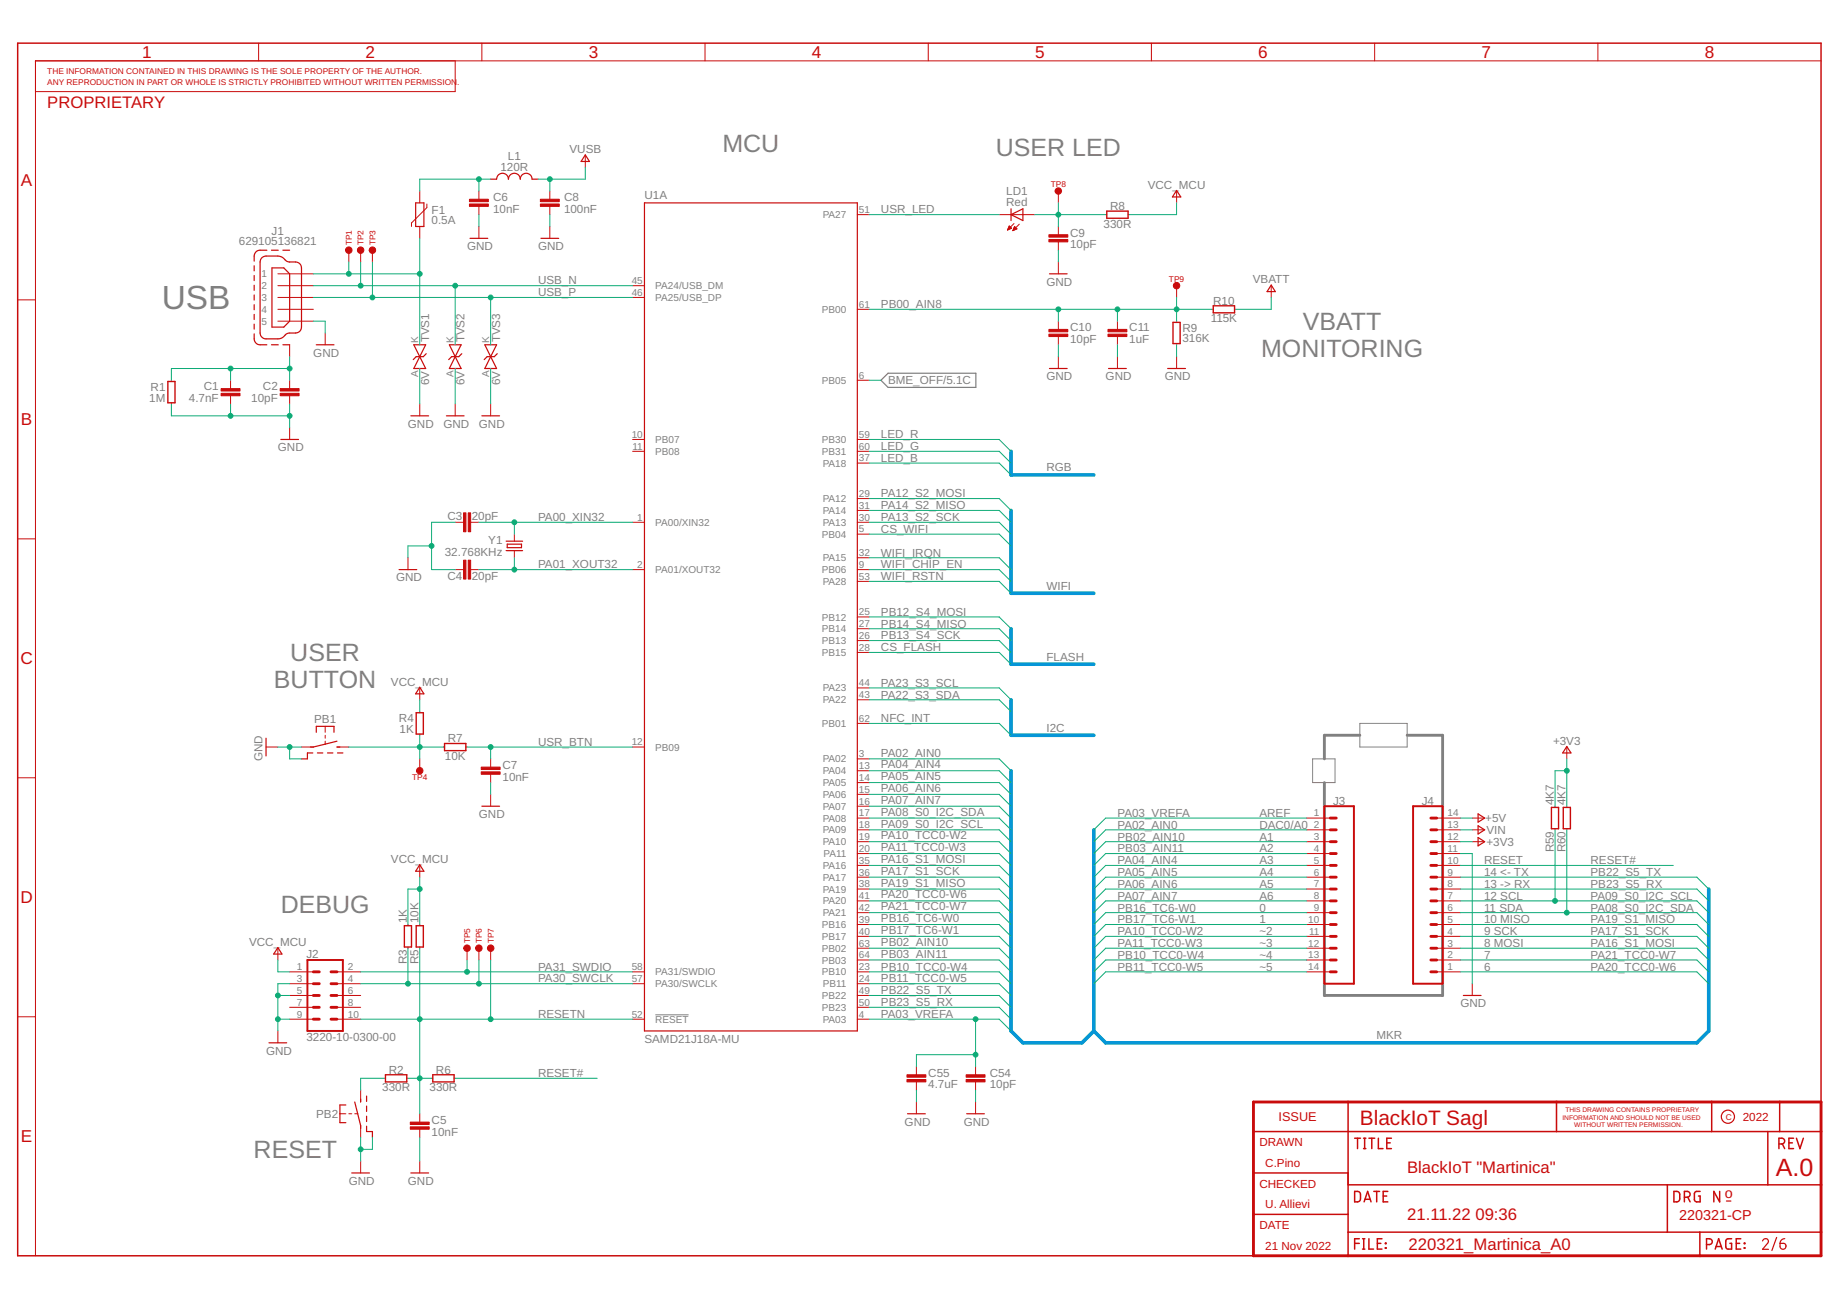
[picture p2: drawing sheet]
<svg xmlns="http://www.w3.org/2000/svg" width="420mm" height="297mm" viewBox="0 0 420 297" stroke-linecap="round" stroke-linejoin="round" font-family="sans-serif">
<path d="M300.1 173.4h5.1v5.4h-5.1zM310.9 165.3h10.8v5.4h-10.8zM149.8 231.9h7.6M302.7 227.5h6.8" fill="none" stroke="#808080" stroke-width=".23"/>
<path d="M310.9 168h-8.2v5.4M321.7 168h8.1v59.5h-27.1v-48.7" fill="none" stroke="#808080" stroke-width=".66"/>
<path d="M201.4 86.9l1.6-1.6h20.1v3.2h-20.1z" fill="none" stroke="#808080" stroke-width=".28"/>
<g fill="none" stroke="#c90b0b" stroke-width=".28">
<path d="M133.8 35.4l.9 1.5h-1.9zM59.8 59l.4-.3 .6-.2h2.7l1.1 .3 .7 .7a2.5 2.5 0 0 0 2.3 .4l.8 .3 .4 .4 .1 .6v13.5l-.1 .6-.4 .5a2.81 2.81 0 0 1-2.2 .3l-.6 .1-1 .9-.7 .3h-3.4l-.5-.3-.4-.4-.1-.6v-16.2zM61 57.2h-1.8l-.8 .5a2.47 2.47 0 0 0-.3 2M62.1 57.2h1.5M64.7 57.2h1.5M95 46.4h1.9v5.4h-1.9zM107.4 54.5h4.1M112.2 40.9h1.3a1.35 1.35 0 0 1 1.4-1.3 1.35 1.35 0 0 1 1.3 1.3 1.35 1.35 0 0 1 1.4-1.3 1.35 1.35 0 0 1 1.3 1.3 1.34 1.34 0 0 1 1.4-1.3 1.34 1.34 0 0 1 1.3 1.3h1.4M123.7 54.5h4M147.3 46.4h48.7v189.2h-48.7zM231.1 49l2.7-1.3v2.7zM231.1 47.7v2.7"/>
<path d="M269 43.5l.9 1.5h-1.9zM58.1 76.3a2.23 2.23 0 0 0 .5 2.2l.6 .3h1.8M58.1 60.7v1.2M58.1 62.9v1.2M58.1 65.2v1.1M58.1 67.4v1.2M58.1 69.6v1.2M58.1 71.8v1.2M58.1 74.1v1.1M62.1 78.8h1.5M62.2 61.2h2.7l1.3 1.4v10.8l-1.3 1.3h-2.7zM64.7 78.8h1.5"/>
<path d="M72.3 78.8h4M94.6 78.8h2.7l-2.7 5.4h2.7zM102.7 78.8h2.7l-1.3 2.7zM110.8 78.8h2.7l-1.3 2.7zM239.9 62.6h4M290.6 65.1l.9 1.5h-1.9zM93.9 95h4.1M97.4 80.8l-.6 .7h-1.7l-.6 .7M102 95h4.1M104.1 81.5l1.3 2.7h-2.7zM105.6 80.8l-.7 .7h-1.6l-.7 .7M110.2 95h4"/>
<path d="M112.2 81.5l1.3 2.7h-2.7zM113.7 80.8l-.7 .7h-1.6l-.7 .7M239.9 84.2h4M253.4 84.2h4.1M266.9 84.2h4.1M64.2 100.4h4M91.2 130.2h4.1M115.7 123.7h3.8M115.7 125.8h3.8M116 124.3h3.2v.8h-3.2zM95.9 157l1 1.5h-1.9zM60.8 168.7v4"/>
<path d="M71.5 172h-1.2v1.4h-1.4M72.3 167.3v-1.3h4v1.3M72.6 172h1.2M74.9 172h1.2M77 169.4l-5.4 1.3h-.6M77 170.7h.7M77.2 172h1.2M358.2 170.6l.9 1.4h-1.9zM95.9 197.6l1 1.5h-1.9zM110.2 184.2h4M337.9 188.7l1.5 .9-1.5 1zM337.9 186l1.5 .9-1.5 1z"/>
<path d="M337.9 191.4l1.5 .9-1.5 1zM63.5 216.5l1 1.5h-1.9zM61.5 238.3h4M334.5 227.5h4.1M79.1 252.5h-1.4v4h1.4M81.1 251.8l1.3 5.4v.7M82.4 251.1v.7M83.8 250.4v1.3M83.8 252.7v1.3M83.8 255v1.3M83.8 257.3v1.3h1.3v1.3M207.5 254.5h4"/>
<path d="M221 254.5h4M80.4 268h4.1M93.9 268h4.1M394.7 274.4h1M402.9 283.5a.66 .66 0 0 1 1-.5 .66 .66 0 0 1 .2 1.1l-1.2 1.4h1.4M406.1 282.7l-1.1 3M406.9 284.1h.8a.68 .68 0 0 1 .6 .7 .68 .68 0 0 1-.7 .7 .68 .68 0 0 1-.7-.7zM408 283l-.8 .3-.3 .8"/>
<circle cx="395" cy="255.2" r="1.5"/>
</g>
<g fill="none" stroke="#c90b0b" stroke-width=".23">
<path d="M59.1 9.9v4M104.1 13.9v7h-96M110.2 9.9v4M161.2 9.9v4M212.2 9.9v4M263.2 9.9v4M314.2 9.9v4M365.3 9.9v4M416.3 13.9h-408.2v273M133.8 35.5v2.7M79.7 57.2v2.7M82.4 57.2v2.7"/>
<path d="M85.1 57.2v2.7M95.9 43.6v2.8M95.9 51.8v2.7M97.6 46.6v.8l-3.5 3.5v.9M109.5 43.6v1.9M109.5 47.2v1.8M109.5 51.8v2.7M125.7 43.6v1.9M125.7 47.2v1.8M125.7 51.8v2.7M196 49h2.7M228.4 49h8.1"/>
<path d="M230.3 52.5h.1M230.4 52.4h.3M230.4 52.3h.6M230.5 52.1h.7M230.5 52h.6M230.6 51.9h.4M230.7 51.8h.1M230.7 51.6l.5 .6-.9 .4zM231.5 52.7h.1M231.6 52.5h.3M231.6 52.4h.6M231.7 52.3h.7"/>
<path d="M231.8 52.1h.5M231.8 51.1l-1.5 1.5M231.8 52h.4M231.9 51.9h.2M231.9 51.8l.6 .5-1 .4zM233 51.2l-1.5 1.5M241.9 43.6v2.8M241.9 51.8v1.9M241.9 55.3v1.9M241.9 59.9v2.7M252.8 49h.2M257.9 49h.2"/>
<path d="M269 43.6v2.8M4 68.5h4.1M63.5 62.6h8.1M63.5 65.3h8.1M63.5 68h8.1M63.5 70.7h8.1M63.5 73.4h8.1M66.2 78.8v2.7M74.3 76.1v2.7M144.6 65.3h2.7M144.6 68h2.7M196 70.7h2.7"/>
<path d="M241.9 73.4v1.9M241.9 76.9v1.9M255.4 73.4v1.9M255.4 76.9v1.9M269 65.3v2.7M269 73.4v.3M269 78.5v.3M277.1 70.7h.2M282.2 70.7h.3M290.6 65.3v2.7M39.2 86.9v.3M39.2 92v.3"/>
<path d="M52.7 86.9v1.9M52.7 90.4v1.9M66.2 86.9v1.9M66.2 90.4v1.9M66.2 97.7v2.7M95.9 92.3v2.7M104.1 92.3v2.7M112.2 92.3v2.7M196 86.9h2.7M241.9 81.5v2.7M255.4 81.5v2.7M269 81.5v2.7"/>
<path d="M104.1 119.3h1.9M107.6 119.3h1.9M144.6 119.3h2.7M144.6 100.4h2.7M144.6 103.1h2.7M196 119.3h2.7M196 100.4h2.7M196 103.1h2.7M196 113.9h2.7M196 116.6h2.7M196 105.8h2.7M4 123.1h4.1"/>
<path d="M93.3 127.4v2.8M104.1 130.2h1.9M107.6 130.2h1.9M117.6 122v1.7M117.6 125.8v1.6M144.6 130.2h2.7M196 130.2h2.7M196 122h2.7M196 127.4h2.7M196 132.8h2.7M95.9 157.2v2.7M196 141h2.7"/>
<path d="M196 146.4h2.7M196 143.7h2.7M196 149.1h2.7M196 157.2h2.7M196 159.9h2.7M4 177.7h4.1M60.8 170.7h2.7M68.9 170.7h2.7M74.3 166v1.3M74.3 168v.7M74.3 169.4v.6M77 170.7h2.7"/>
<path d="M95.9 162.6v.3M95.9 167.7v.3M95.9 173.4v2.7M101.4 170.7h.2M106.5 170.7h.3M112.2 173.4v1.9M112.2 176.9v1.9M144.6 170.7h2.7M196 173.4h2.7M196 176.1h2.7M196 178.8h2.7M196 165.3h2.7"/>
<path d="M358.2 170.7v2.7M95.9 197.7v2.7M112.2 181.5v2.7M196 189.6h2.7M196 192.3h2.7M196 186.9h2.7M196 197.7h2.7M196 195h2.7M196 181.5h2.7M196 184.2h2.7M298.7 189.6h5.4M298.7 192.3h5.4"/>
<path d="M298.7 186.9h5.4M298.7 197.7h5.4M298.7 195h5.4M328.4 189.6h5.4M328.4 192.3h5.4M328.4 186.9h5.4M328.4 197.7h5.4M328.4 195h5.4M336.5 189.6h2.7M336.5 192.3h2.7M336.5 186.9h2.7M355.5 184.2v.3"/>
<path d="M355.5 189.4v.2M358.2 184.2v.3M358.2 189.4v.2M63.5 216.7v2.7M93.3 211.2v.3M93.3 216.4v.3M95.9 211.2v.3M95.9 216.4v.3M106.8 216.7v2.7M109.5 216.7v2.7M112.2 216.7v2.7M196 219.4h2.7"/>
<path d="M196 216.7h2.7M196 214h2.7M196 211.2h2.7M196 208.5h2.7M196 205.8h2.7M196 203.1h2.7M196 200.4h2.7M298.7 219.4h5.4M298.7 216.7h5.4M298.7 214h5.4M298.7 211.2h5.4M298.7 208.5h5.4"/>
<path d="M298.7 205.8h5.4M298.7 203.1h5.4M298.7 200.4h5.4M328.4 219.4h5.4M328.4 216.7h5.4M328.4 214h5.4M328.4 211.2h5.4M328.4 208.5h5.4M328.4 205.8h5.4M328.4 203.1h5.4M328.4 200.4h5.4M4 232.3h4.1"/>
<path d="M63.5 235.6v2.7M66.2 222.1h5.4M66.2 224.8h5.4M66.2 227.5h5.4M66.2 230.2h5.4M66.2 232.9h5.4M77 222.1h5.4M77 224.8h5.4M77 227.5h5.4M77 230.2h5.4M77 232.9h5.4M144.6 222.1h2.7"/>
<path d="M144.6 224.8h2.7M144.6 232.9h2.7M196 222.1h2.7M196 224.8h2.7M196 227.5h2.7M196 230.2h2.7M196 232.9h2.7M298.7 222.1h5.4M328.4 222.1h5.4M336.5 224.8v2.7M77.7 254.5h1.4M79.7 254.5h.7"/>
<path d="M81.1 254.5h.7M82.4 249.1v2.7M82.4 257.2v2.7M87.8 246.4h.3M93 246.4h.3M95.9 254.5v1.9M95.9 258v1.9M98.7 246.4h.2M103.8 246.4h.3M209.5 243.7v1.9M209.5 247.2v1.9M209.5 251.8v2.7"/>
<path d="M223 243.7v1.9M223 247.2v1.9M223 251.8v2.7M82.4 265.3v2.7M95.9 265.3v2.7M416.3 265.3v21.6h-101.4"/>
</g>
<path d="M302.7 184.2h6.8v40.6h-6.8zM323 184.2h6.8v40.6h-6.8zM70.3 219.4h8.1v16.2h-8.1z" fill="none" stroke="#c90b0b" stroke-width=".44"/>
<g fill="none" stroke="#c90b0b" stroke-width=".66">
<path d="M304.1 197.7h1.4M304.1 195h1.4M304.1 192.3h1.4M304.1 189.6h1.4M304.1 186.9h1.4M327.1 197.7h1.3M327.1 195h1.3M327.1 192.3h1.3M327.1 189.6h1.3M327.1 186.9h1.3M304.1 216.7h1.4M304.1 219.4h1.4"/>
<path d="M304.1 211.2h1.4M304.1 214h1.4M304.1 208.5h1.4M304.1 205.8h1.4M304.1 203.1h1.4M304.1 200.4h1.4M327.1 216.7h1.3M327.1 219.4h1.3M327.1 211.2h1.3M327.1 214h1.3M327.1 208.5h1.3M327.1 205.8h1.3"/>
<path d="M327.1 203.1h1.3M327.1 200.4h1.3M71.6 222.1h1.4M71.6 224.8h1.4M71.6 227.5h1.4M71.6 230.2h1.4M71.6 232.9h1.4M75.7 222.1h1.3M75.7 224.8h1.3M75.7 227.5h1.3M75.7 230.2h1.3M75.7 232.9h1.3"/>
<path d="M304.1 222.1h1.4M327.1 222.1h1.3M286.5 251.8h129.8v35.1h-129.8z"/>
</g>
<g fill="#c90b0b" stroke="#c90b0b" stroke-width=".23">
<path d="M107 117.2h.6v4.3h-.6z"/>
<path d="M106 117.2h.5v4.3h-.5z"/>
<path d="M107.3 46.6h4.3v.6h-4.3z"/>
<path d="M107.3 45.5h4.3v.6h-4.3z"/>
<path d="M123.5 46.6h4.3v.6h-4.3z"/>
<path d="M123.5 45.5h4.3v.6h-4.3z"/>
<path d="M107 128h.6v4.3h-.6z"/>
<path d="M106 128h.5v4.3h-.5z"/>
<path d="M50.5 89.9h4.4v.5h-4.4z"/>
<path d="M50.5 88.8h4.4v.5h-4.4z"/>
<path d="M64.1 89.9h4.3v.5h-4.3z"/>
<path d="M64.1 88.8h4.3v.5h-4.3z"/>
<path d="M93.8 257.5h4.3v.5h-4.3z"/>
<path d="M93.8 256.4h4.3v.5h-4.3z"/>
<path d="M110 176.4h4.3v.5h-4.3z"/>
<path d="M110 175.3h4.3v.5h-4.3z"/>
<path d="M239.8 54.7h4.3v.6h-4.3z"/>
<path d="M239.8 53.6h4.3v.6h-4.3z"/>
<path d="M239.8 76.3h4.3v.6h-4.3z"/>
<path d="M239.8 75.3h4.3v.5h-4.3z"/>
<path d="M253.3 76.3h4.3v.6h-4.3z"/>
<path d="M253.3 75.3h4.3v.5h-4.3z"/>
<path d="M220.9 246.7h4.3v.5h-4.3z"/>
<path d="M220.9 245.6h4.3v.5h-4.3z"/>
<path d="M207.3 246.7h4.3v.5h-4.3z"/>
<path d="M207.3 245.6h4.3v.5h-4.3z"/>
</g>
<path d="M253 48.2h4.9v1.7h-4.9zM268.1 73.7h1.7v4.8h-1.7zM277.3 69.9h4.9v1.6h-4.9zM38.4 87.2h1.6v4.8h-1.6zM95.1 162.9h1.7v4.8h-1.7zM101.6 169.9h4.9v1.6h-4.9zM354.6 184.5h1.7v4.9h-1.7zM357.4 184.5h1.6v4.9h-1.6zM92.4 211.5h1.7v4.9h-1.7zM95.1 211.5h1.7v4.9h-1.7zM88.1 245.6h4.9v1.6h-4.9zM98.9 245.6h4.9v1.6h-4.9z" fill="none" stroke="#c90b0b" stroke-width=".32"/>
<g fill="none" stroke="#c90b0b" stroke-width=".34">
<path d="M4 9.9h412.3v277h-412.3zM286.5 258.6h129.8M308.2 251.8v35.1M355.8 251.8v6.8M391.3 251.8v6.8M404.1 258.6v12.1M406.8 251.8v6.8M286.5 268h21.7M286.5 277.5h21.7M308.2 270.7h108.1M309.7 272.2a1.18 1.18 0 0 1 1.2 .3l.1 .4-.1 1.4a1.18 1.18 0 0 1-1.2 .3zM309.7 260.1h1.3"/>
<path d="M310.3 260.1v2.3M311.7 260.1h.5M311.7 262.4h.5M311.8 274.6l.8-2.4 .8 2.4M312 260.1v2.3M312 274h1.2M312.9 260.1h1.4M313.6 260.1v2.3M314 272.2h1.4M314.7 272.2v2.4M315.1 260.1v2.3h1M316.2 273.3h.8"/>
<path d="M317 261.1h.8M317.2 272.2h-1v2.4h1M318.1 260.1h-1.1v2.3h1.1M381.1 270.7v10.8M382.7 272.2a1.18 1.18 0 0 1 1.2 .3l.1 .4-.1 1.4a1.18 1.18 0 0 1-1.2 .3zM385 273.6h.7a.67 .67 0 0 0 .7-.7 .67 .67 0 0 0-.7-.7h-.7v2.4M385.8 273.6l.6 1M388.6 272.2l-1 .1-.2 .3-.1 1.5 .2 .4 1.1 .1v-1.3h-.3M393.1 272.2v2.4l-1.3-2.4v2.4M406.7 261.4h.6a.66 .66 0 0 0 .7-.7 .66 .66 0 0 0-.7-.6h-.6v2.3M407.4 261.4l.6 1M408.9 261.1h.8"/>
<path d="M410 260.1h-1.1v2.3h1.1M410.7 260.1l.8 2.3 .7-2.3M308.2 281.5h108.1M309.7 284.1h1M310.7 283h-1v2.4M311.5 283h.5M311.5 285.4h.5M311.7 283v2.4M312.9 283v2.4h1.1M314.9 284.1h.8M315.9 283h-1v2.4h1M316.7 284l.1 .2z"/>
<path d="M316.7 285.1l.1 .1zM388.6 281.5v5.4M390.1 284.4a1.16 1.16 0 0 0 1.2-.3l.1-.4-.1-.4a1.16 1.16 0 0 0-1.2-.3v2.4M392.1 285.4l.8-2.4 .8 2.4M392.3 284.8h1.2M395.8 283l-1 .1-.3 .3v1.5l.2 .4 1.1 .1v-1.3h-.4M396.9 284.1h.8M397.9 283h-1v2.4h1M398.7 285.1l.2 .1zM398.7 284l.2 .2z"/>
</g>
<g fill="#c90b0b" stroke="#c90b0b" stroke-width=".23">
<path d="M79.3 56.6a.75 .75 0 0 1 1.1 .2 .75 .75 0 0 1-.5 1.1 .75 .75 0 0 1-.9-.7h.8h-.8z" fill-rule="evenodd"/>
<path d="M82 56.6a.74 .74 0 0 1 1.1 .2 .74 .74 0 0 1-.5 1.1 .74 .74 0 0 1-.9-.7h.8h-.8z" fill-rule="evenodd"/>
<path d="M84.7 56.6a.75 .75 0 0 1 1.1 .2 .75 .75 0 0 1-.5 1.1 .75 .75 0 0 1-.9-.7h.8h-.8z" fill-rule="evenodd"/>
<path d="M106.3 216.1a.75 .75 0 0 1 1.1 .2 .75 .75 0 0 1-.5 1.1 .75 .75 0 0 1-.9-.7h.8h-.8z" fill-rule="evenodd"/>
<path d="M109 216.1a.74 .74 0 0 1 1.1 .2 .74 .74 0 0 1-.5 1.1 .74 .74 0 0 1-.9-.7h.8h-.8z" fill-rule="evenodd"/>
<path d="M111.7 216.1a.74 .74 0 0 1 1.1 .3 .74 .74 0 0 1-.5 1 .74 .74 0 0 1-.9-.7h.8h-.8z" fill-rule="evenodd"/>
<path d="M241.5 43.1a.73 .73 0 0 1 1.1 .2 .73 .73 0 0 1-.5 1.1 .73 .73 0 0 1-.9-.8l.8 .1-.8-.1z" fill-rule="evenodd"/>
<path d="M95.5 175.5a.75 .75 0 0 1 1.1 .3 .75 .75 0 0 1-.5 1 .75 .75 0 0 1-.9-.7h.8h-.8z" fill-rule="evenodd"/>
<path d="M268.5 64.7a.74 .74 0 0 1 1.1 .2 .74 .74 0 0 1-.5 1.1 .74 .74 0 0 1-.9-.7h.8h-.8z" fill-rule="evenodd"/>
</g>
<path d="M231.1 103.1v5.4h18.9M231.1 116.6v19h18.9M231.1 143.7v8.1h18.9M231.1 159.9v8.1h18.9M231.1 176.1v59.5l2.7 2.7h13.5l2.7-2.7M250 189.6v46M390.6 203.1v32.5l-2.7 2.7h-135.1l-2.8-2.7" fill="none" stroke="#0696d7" stroke-width=".83"/>
<g fill="none" stroke="#0dab76" stroke-width=".23">
<path d="M133.8 38.2v2.7h-10.8M79.7 59.9v2.7M82.4 59.9v5.4M85.1 59.9v8.1M95.9 54.5v24.3M109.5 40.9v2.7M109.5 49v2.8M112.2 40.9h-16.3v2.7M125.7 40.9v2.7M125.7 49v2.8M198.7 49h29.7M236.5 49h16.3"/>
<path d="M241.9 46.4v5.4M241.9 57.2v2.7M269 46.4v2.6h-10.9M71.6 73.4h2.7v2.7M71.6 68h73M71.6 65.3h73M71.6 62.6h24.3M104.1 65.3v13.5M112.2 68v10.8M198.7 70.7h78.4M241.9 70.7v2.7M241.9 78.8v2.7"/>
<path d="M255.4 70.7v2.7M255.4 78.8v2.7M269 68v5.4M269 78.8v2.7M290.6 68v2.7h-8.1M39.2 92.3v2.7h27M52.7 84.2v2.7M52.7 92.3v2.7M66.2 81.5v5.4M66.2 92.3v5.4M66.2 84.2h-27v2.7M95.9 84.2v8.1"/>
<path d="M104.1 84.2v8.1M112.2 84.2v8.1M198.7 86.9h2.7M104.1 119.3h-5.4v10.9h5.4M109.5 119.3h35.1M117.6 119.3v2.7M198.7 119.3h29.7l2.7 2.7M198.7 105.8h29.7l2.7 2.7M198.7 103.1h29.7l2.7 2.7M198.7 100.4h29.7l2.7 2.7M198.7 116.6h29.7l2.7 2.7M198.7 113.9h29.7l2.7 2.7"/>
<path d="M98.7 124.7h-5.4v2.7M109.5 130.2h35.1M117.6 127.4v2.8M198.7 130.2h29.7l2.7 2.6M198.7 132.8h29.7l2.7 2.8M198.7 122h29.7l2.7 2.7M198.7 127.4h29.7l2.7 2.8M95.9 159.9v2.7M198.7 146.4h29.7l2.7 2.7M198.7 143.7h29.7l2.7 2.7M198.7 141h29.7l2.7 2.7M198.7 149.1h29.7l2.7 2.7"/>
<path d="M198.7 157.2h29.7l2.7 2.7M198.7 159.9h29.7l2.7 2.7M63.5 170.7h5.4M66.2 170.7v2.7h2.7M79.7 170.7h21.7M95.9 168v5.4M106.8 170.7h37.8M112.2 170.7v2.7M112.2 178.8v2.7M198.7 173.4h29.7l2.7 2.7M198.7 176.1h29.7l2.7 2.7M198.7 178.8h29.7l2.7 2.7"/>
<path d="M198.7 165.3h29.7l2.7 2.7M358.2 176.1h-2.7v8.1M358.2 173.4v10.8M198.7 195h29.7l2.7 2.7M198.7 192.3h29.7l2.7 2.7M198.7 186.9h29.7l2.7 2.7M198.7 189.6h29.7l2.7 2.7M198.7 197.7h29.7l2.7 2.7M198.7 181.5h29.7l2.7 2.7M198.7 184.2h29.7l2.7 2.7M298.7 195h-45.9l-2.8 2.7M298.7 192.3h-45.9l-2.8 2.7"/>
<path d="M298.7 186.9h-45.9l-2.8 2.7M298.7 189.6h-45.9l-2.8 2.7M298.7 197.7h-45.9l-2.8 2.7M333.8 195h2.7v29.8M333.8 192.3h2.7M333.8 186.9h2.7M333.8 189.6h2.7M333.8 197.7h48.7M355.5 189.6v16.2M358.2 189.6v18.9M63.5 219.4v2.7h2.7M93.3 216.7v8.1"/>
<path d="M95.9 203.1h-2.6v8.1M95.9 200.4v10.8M95.9 216.7v37.8M106.8 219.4v2.7M109.5 219.4v5.4M112.2 219.4v13.5M198.7 200.4h29.7l2.7 2.7M198.7 216.7h29.7l2.7 2.7M198.7 214h29.7l2.7 2.7M198.7 219.4h29.7l2.7 2.7M198.7 208.5h29.7l2.7 2.7M198.7 205.8h29.7l2.7 2.7"/>
<path d="M198.7 211.2h29.7l2.7 2.8M198.7 203.1h29.7l2.7 2.7M298.7 200.4h-45.9l-2.8 2.7M298.7 216.7h-45.9l-2.8 2.7M298.7 214h-45.9l-2.8 2.7M298.7 219.4h-45.9l-2.8 2.7M298.7 208.5h-45.9l-2.8 2.7M298.7 205.8h-45.9l-2.8 2.7M298.7 211.2h-45.9l-2.8 2.8M298.7 203.1h-45.9l-2.8 2.7M333.8 200.4h54.1l2.7 2.7M333.8 216.7h54.1l2.7 2.7"/>
<path d="M333.8 214h54.1l2.7 2.7M333.8 219.4h54.1l2.7 2.7M333.8 208.5h54.1l2.7 2.7M333.8 205.8h54.1l2.7 2.7M333.8 211.2h54.1l2.7 2.8M333.8 203.1h54.1l2.7 2.7M63.5 227.5h2.7M63.5 232.9h2.7M66.2 224.8h-2.7v10.8M82.4 224.8h62.2M82.4 232.9h62.2M82.4 222.1h62.2"/>
<path d="M198.7 224.8h29.7l2.7 2.7M198.7 227.5h29.7l2.7 2.7M198.7 232.9h29.7l2.7 2.7M198.7 222.1h29.7l2.7 2.7M198.7 230.2h29.7l2.7 2.7M223 232.9v10.8M298.7 222.1h-45.9l-2.8 2.7M333.8 222.1h54.1l2.7 2.7M82.4 259.9v5.4M85.1 259.9v2.7h-2.7M87.8 246.4h-5.4v2.7M93.3 246.4h5.4"/>
<path d="M95.9 259.9v5.4M104.1 246.4h32.4M209.5 249.1v2.7M223 241h-13.5v2.7M223 249.1v2.7"/>
</g>
<g fill="#0dab76" stroke="#0dab76" stroke-width=".23">
<circle cx="98.7" cy="124.7" r=".55"/>
<circle cx="82.4" cy="262.6" r=".55"/>
<circle cx="63.5" cy="227.5" r=".55"/>
<circle cx="63.5" cy="232.9" r=".55"/>
<circle cx="66.2" cy="170.7" r=".55"/>
<circle cx="52.7" cy="95" r=".55"/>
<circle cx="66.2" cy="95" r=".55"/>
<circle cx="358.2" cy="176.1" r=".55"/>
<circle cx="223" cy="241" r=".55"/>
<circle cx="223" cy="232.9" r=".55"/>
<circle cx="112.2" cy="68" r=".55"/>
<circle cx="85.1" cy="68" r=".55"/>
<circle cx="104.1" cy="65.3" r=".55"/>
<circle cx="82.4" cy="65.3" r=".55"/>
<circle cx="117.6" cy="119.3" r=".55"/>
<circle cx="117.6" cy="130.2" r=".55"/>
<circle cx="106.8" cy="222.1" r=".55"/>
<circle cx="93.3" cy="224.8" r=".55"/>
<circle cx="109.5" cy="224.8" r=".55"/>
<circle cx="95.9" cy="246.4" r=".55"/>
<circle cx="95.9" cy="232.9" r=".55"/>
<circle cx="112.2" cy="232.9" r=".55"/>
<circle cx="109.5" cy="40.9" r=".55"/>
<circle cx="355.5" cy="205.8" r=".55"/>
<circle cx="358.2" cy="208.5" r=".55"/>
<circle cx="95.9" cy="62.6" r=".55"/>
<circle cx="79.7" cy="62.6" r=".55"/>
<circle cx="52.7" cy="84.2" r=".55"/>
<circle cx="66.2" cy="84.2" r=".55"/>
<circle cx="95.9" cy="203.1" r=".55"/>
<circle cx="112.2" cy="170.7" r=".55"/>
<circle cx="95.9" cy="170.7" r=".55"/>
<circle cx="241.9" cy="49" r=".55"/>
<circle cx="241.9" cy="70.7" r=".55"/>
<circle cx="255.4" cy="70.7" r=".55"/>
<circle cx="269" cy="70.7" r=".55"/>
<circle cx="125.7" cy="40.9" r=".55"/>
</g>
<text font-size="7.6" fill="#808080" x="37" y="70.7">USB</text>
<g font-size="5.7" fill="#808080">
<text x="165.1" y="34.7">MCU</text>
<text x="227.6" y="35.5">USER LED</text>
<text x="297.8" y="75.4">VBATT</text>
<text x="288.3" y="81.5">MONITORING</text>
<text x="66.4" y="151.1">USER</text>
<text x="62.6" y="157.2">BUTTON</text>
<text x="64.2" y="208.5">DEBUG</text>
<text x="58" y="264.6">RESET</text>
</g>
<text font-size="5.7" fill="#c90b0b" x="405.9" y="268.7">A.0</text>
<text font-size="4.8" fill="#c90b0b" x="310.9" y="257">BlackIoT Sagl</text>
<g font-size="3.9" fill="#c90b0b">
<text x="32.5" y="13.3">1</text>
<text x="83.6" y="13.3">2</text>
<text x="134.6" y="13.3">3</text>
<text x="185.6" y="13.3">4</text>
<text x="236.6" y="13.3">5</text>
<text x="287.6" y="13.3">6</text>
<text x="338.7" y="13.3">7</text>
<text x="389.7" y="13.3">8</text>
<text x="4.8" y="42.6">A</text>
<text x="4.8" y="97.2">B</text>
<text x="4.7" y="151.8">C</text>
<text x="4.7" y="206.4">D</text>
<text x="4.8" y="261">E</text>
</g>
<g font-size="3.8" fill="#c90b0b">
<text x="10.8" y="24.7">PROPRIETARY</text>
<text x="321.7" y="268">BlackIoT &quot;Martinica&quot;</text>
<text x="321.7" y="278.8">21.11.22</text>
<text x="337.3" y="278.8">09:36</text>
<text x="322" y="285.6">220321_Martinica_A0</text>
</g>
<g font-size="3.3" fill="#c90b0b">
<text x="394.3" y="273.8">o</text>
<text x="383.8" y="278.8">220321-CP</text>
</g>
<text font-size="2.9" fill="#c90b0b" x="292.3" y="256.2">ISSUE</text>
<g font-size="2.7" fill="#808080">
<text x="130.2" y="35">VUSB</text>
<text x="114.4" y="39.1">120R</text>
<text x="116.1" y="36.6">L1</text>
<text x="112.7" y="45.9">C6</text>
<text x="128.9" y="45.9">C8</text>
<text x="147.3" y="45.5">U1A</text>
<text x="230" y="47.2">Red</text>
<text x="230" y="44.5">LD1</text>
<text x="253.8" y="48">R8</text>
<text x="262.4" y="43.1">VCC_MCU</text>
<text x="62.1" y="53.6">J1</text>
<text x="98.7" y="51.1">0.5A</text>
<text x="98.7" y="48.8">F1</text>
<text x="112.7" y="48.6">10nF</text>
<text x="128.9" y="48.6">100nF</text>
<text x="201.4" y="48.8">USR_LED</text>
<text x="252.3" y="52">330R</text>
<text x="54.6" y="56.1">629105136821</text>
<text x="106.8" y="57.2">GND</text>
<text x="123" y="57.2">GND</text>
<text x="244.6" y="56.7">10pF</text>
<text x="244.6" y="54.1">C9</text>
<text x="123" y="65">USB_N</text>
<text x="239.2" y="65.3">GND</text>
<text x="286.4" y="64.7">VBATT</text>
<text x="123" y="67.7">USB_P</text>
<text x="201.4" y="70.4">PB00_AIN8</text>
<text x="277.3" y="69.6">R10</text>
<text x="244.6" y="75.7">C10</text>
<text x="258.1" y="75.7">C11</text>
<text x="270.3" y="75.8">R9</text>
<text x="276.8" y="73.7">115K</text>
<text x="71.6" y="81.5">GND</text>
<text x="98.1" y="78.2" transform="rotate(-90 98.1 78.2)">TVS1</text>
<text x="106.2" y="78.2" transform="rotate(-90 106.2 78.2)">TVS2</text>
<text x="114.3" y="78.2" transform="rotate(-90 114.3 78.2)">TVS3</text>
<text x="244.6" y="78.4">10pF</text>
<text x="258.1" y="78.4">1uF</text>
<text x="270.3" y="78.2">316K</text>
<text x="34.4" y="89.3">R1</text>
<text x="46.6" y="89.2">C1</text>
<text x="60.1" y="89.2">C2</text>
<text x="98.1" y="88" transform="rotate(-90 98.1 88)">6V</text>
<text x="106.2" y="88" transform="rotate(-90 106.2 88)">6V</text>
<text x="114.3" y="88" transform="rotate(-90 114.3 88)">6V</text>
<text x="203" y="87.8">BME_OFF/5.1C</text>
<text x="239.2" y="86.9">GND</text>
<text x="252.7" y="86.9">GND</text>
<text x="266.3" y="86.9">GND</text>
<text x="34.1" y="91.8">1M</text>
<text x="43.2" y="91.9">4.7nF</text>
<text x="57.4" y="91.9">10pF</text>
<text x="93.2" y="97.7">GND</text>
<text x="101.4" y="97.7">GND</text>
<text x="109.5" y="97.7">GND</text>
<text x="201.4" y="100.1">LED_R</text>
<text x="63.5" y="103.1">GND</text>
<text x="201.4" y="105.5">LED_B</text>
<text x="201.4" y="102.8">LED_G</text>
<text x="239.2" y="107.7">RGB</text>
<text x="201.4" y="113.7">PA12_S2_MOSI</text>
<text x="102.3" y="118.8">C3</text>
<text x="107.8" y="118.8">20pF</text>
<text x="123" y="119.1">PA00_XIN32</text>
<text x="201.4" y="116.4">PA14_S2_MISO</text>
<text x="201.4" y="119.1">PA13_S2_SCK</text>
<text x="111.6" y="124.4">Y1</text>
<text x="201.4" y="121.8">CS_WIFI</text>
<text x="101.7" y="127">32.768KHz</text>
<text x="123" y="129.9">PA01_XOUT32</text>
<text x="201.4" y="129.9">WIFI_CHIP_EN</text>
<text x="201.4" y="127.2">WIFI_IRQN</text>
<text x="90.5" y="132.9">GND</text>
<text x="102.3" y="132.6">C4</text>
<text x="107.8" y="132.6">20pF</text>
<text x="201.4" y="132.6">WIFI_RSTN</text>
<text x="239.2" y="134.7">WIFI</text>
<text x="201.4" y="143.4">PB14_S4_MISO</text>
<text x="201.4" y="140.7">PB12_S4_MOSI</text>
<text x="201.4" y="146.1">PB13_S4_SCK</text>
<text x="201.4" y="148.8">CS_FLASH</text>
<text x="239.2" y="151">FLASH</text>
<text x="89.4" y="156.6">VCC_MCU</text>
<text x="201.4" y="156.9">PA23_S3_SCL</text>
<text x="201.4" y="159.6">PA22_S3_SDA</text>
<text x="71.8" y="165.3">PB1</text>
<text x="91.2" y="165">R4</text>
<text x="91.3" y="167.4">1K</text>
<text x="201.4" y="165">NFC_INT</text>
<text x="239.2" y="167.2">I2C</text>
<text x="60" y="173.9" transform="rotate(-90 60 173.9)">GND</text>
<text x="101.7" y="173.7">10K</text>
<text x="102.4" y="169.6">R7</text>
<text x="123" y="170.4">USR_BTN</text>
<text x="201.4" y="172.9">PA02_AIN0</text>
<text x="355" y="170.2">+3V3</text>
<text x="114.9" y="178.4">10nF</text>
<text x="114.9" y="175.7">C7</text>
<text x="201.4" y="175.6">PA04_AIN4</text>
<text x="201.4" y="178.3">PA05_AIN5</text>
<text x="201.4" y="181">PA06_AIN6</text>
<text x="201.4" y="183.7">PA07_AIN7</text>
<text x="304.7" y="183.9">J3</text>
<text x="325" y="183.9">J4</text>
<text x="355.2" y="183.9" transform="rotate(-90 355.2 183.9)">4K7</text>
<text x="357.9" y="183.9" transform="rotate(-90 357.9 183.9)">4K7</text>
<text x="109.5" y="186.9">GND</text>
<text x="201.4" y="191.8">PA10_TCC0-W2</text>
<text x="201.4" y="189.1">PA09_S0_I2C_SCL</text>
<text x="201.4" y="186.4">PA08_S0_I2C_SDA</text>
<text x="255.4" y="186.6">PA03_VREFA</text>
<text x="255.4" y="189.3">PA02_AIN0</text>
<text x="287.9" y="186.6">AREF</text>
<text x="287.9" y="189.3">DAC0/A0</text>
<text x="339.5" y="187.8">+5V</text>
<text x="339.8" y="190.6">VIN</text>
<text x="89.4" y="197.2">VCC_MCU</text>
<text x="201.4" y="197.2">PA16_S1_MOSI</text>
<text x="201.4" y="194.5">PA11_TCC0-W3</text>
<text x="255.4" y="197.5">PA04_AIN4</text>
<text x="255.4" y="192.1">PB02_AIN10</text>
<text x="255.4" y="194.8">PB03_AIN11</text>
<text x="287.9" y="192.1">A1</text>
<text x="287.9" y="194.8">A2</text>
<text x="287.9" y="197.5">A3</text>
<text x="339.2" y="197.5">RESET</text>
<text x="339.8" y="193.3">+3V3</text>
<text x="355.2" y="194.8" transform="rotate(-90 355.2 194.8)">R59</text>
<text x="357.9" y="194.8" transform="rotate(-90 357.9 194.8)">R60</text>
<text x="363.6" y="197.5">RESET#</text>
<text x="201.4" y="199.9">PA17_S1_SCK</text>
<text x="201.4" y="202.6">PA19_S1_MISO</text>
<text x="255.4" y="200.2">PA05_AIN5</text>
<text x="255.4" y="202.9">PA06_AIN6</text>
<text x="287.9" y="200.2">A4</text>
<text x="287.9" y="202.9">A5</text>
<text x="339.2" y="200.2">14 &lt;- TX</text>
<text x="339.2" y="202.9">13 -&gt; RX</text>
<text x="363.6" y="202.9">PB23_S5_RX</text>
<text x="363.6" y="200.2">PB22_S5_TX</text>
<text x="201.4" y="208">PA21_TCC0-W7</text>
<text x="201.4" y="205.3">PA20_TCC0-W6</text>
<text x="255.4" y="205.6">PA07_AIN7</text>
<text x="255.4" y="208.3">PB16_TC6-W0</text>
<text x="287.9" y="205.6">A6</text>
<text x="287.9" y="208.3">0</text>
<text x="339.2" y="205.6">12 SCL</text>
<text x="339.2" y="208.3">11 SDA</text>
<text x="363.6" y="205.6">PA09_S0_I2C_SCL</text>
<text x="363.6" y="208.3">PA08_S0_I2C_SDA</text>
<text x="93" y="211" transform="rotate(-90 93 211)">1K</text>
<text x="95.7" y="211" transform="rotate(-90 95.7 211)">10K</text>
<text x="201.4" y="210.7">PB16_TC6-W0</text>
<text x="201.4" y="213.4">PB17_TC6-W1</text>
<text x="255.4" y="211">PB17_TC6-W1</text>
<text x="255.4" y="213.7">PA10_TCC0-W2</text>
<text x="287.9" y="211">1</text>
<text x="287.9" y="213.7">~2</text>
<text x="339.2" y="213.7">9 SCK</text>
<text x="339.2" y="211">10 MISO</text>
<text x="363.6" y="213.7">PA17_S1_SCK</text>
<text x="363.6" y="211">PA19_S1_MISO</text>
<text x="56.9" y="216.1">VCC_MCU</text>
<text x="70.1" y="219">J2</text>
<text x="93" y="220.3" transform="rotate(-90 93 220.3)">R3</text>
<text x="95.7" y="220.3" transform="rotate(-90 95.7 220.3)">R5</text>
<text x="123" y="221.8">PA31_SWDIO</text>
<text x="201.4" y="216.1">PB02_AIN10</text>
<text x="201.4" y="218.8">PB03_AIN11</text>
<text x="201.4" y="221.8">PB10_TCC0-W4</text>
<text x="255.4" y="216.4">PA11_TCC0-W3</text>
<text x="255.4" y="219.1">PB10_TCC0-W4</text>
<text x="255.4" y="221.8">PB11_TCC0-W5</text>
<text x="287.9" y="216.4">~3</text>
<text x="287.9" y="219.1">~4</text>
<text x="287.9" y="221.8">~5</text>
<text x="339.2" y="221.8">6</text>
<text x="339.2" y="219.1">7</text>
<text x="339.2" y="216.4">8 MOSI</text>
<text x="363.6" y="219.1">PA21_TCC0-W7</text>
<text x="363.6" y="221.8">PA20_TCC0-W6</text>
<text x="363.6" y="216.4">PA16_S1_MOSI</text>
<text x="123" y="224.5">PA30_SWCLK</text>
<text x="201.4" y="224.5">PB11_TCC0-W5</text>
<text x="201.4" y="227.2">PB22_S5_TX</text>
<text x="123" y="232.6">RESETN</text>
<text x="201.4" y="232.6">PA03_VREFA</text>
<text x="201.4" y="229.9">PB23_S5_RX</text>
<text x="333.8" y="230.2">GND</text>
<text x="70.1" y="237.8">3220-10-0300-00</text>
<text x="147.3" y="238.3">SAMD21J18A-MU</text>
<text x="314.7" y="237.5">MKR</text>
<text x="60.8" y="241">GND</text>
<text x="88.9" y="245.3">R2</text>
<text x="99.7" y="245.3">R6</text>
<text x="212.2" y="246">C55</text>
<text x="226.2" y="246">C54</text>
<text x="87.4" y="249.4">330R</text>
<text x="98.2" y="249.4">330R</text>
<text x="123" y="246.1">RESET#</text>
<text x="212.2" y="248.7">4.7uF</text>
<text x="226.2" y="248.7">10pF</text>
<text x="72.3" y="255.4">PB2</text>
<text x="98.7" y="256.8">C5</text>
<text x="206.8" y="257.2">GND</text>
<text x="220.3" y="257.2">GND</text>
<text x="98.7" y="259.5">10nF</text>
<text x="79.7" y="270.7">GND</text>
<text x="93.2" y="270.7">GND</text>
</g>
<g font-size="2.7" fill="#c90b0b">
<text x="398.4" y="256.2">2022</text>
<text x="287.9" y="261.9">DRAWN</text>
<text x="289.2" y="266.7">C.Pino</text>
<text x="287.9" y="271.4">CHECKED</text>
<text x="287.9" y="280.9">DATE</text>
<text x="289.2" y="276.1">U. Allievi</text>
<text x="289.2" y="285.6">21 Nov 2022</text>
</g>
<g font-size="2.3" fill="#808080">
<text x="188.1" y="49.9">PA27</text>
<text x="196.4" y="48.7">51</text>
<text x="59.8" y="63.4">1</text>
<text x="144.4" y="64.9">45</text>
<text x="59.8" y="66.1">2</text>
<text x="59.8" y="68.8">3</text>
<text x="59.8" y="71.5">4</text>
<text x="144.4" y="67.6">46</text>
<text x="149.8" y="68.8">PA25/USB_DP</text>
<text x="149.8" y="66.1">PA24/USB_DM</text>
<text x="187.9" y="71.5">PB00</text>
<text x="196.4" y="70.3">61</text>
<text x="59.8" y="74.2">5</text>
<text x="95.6" y="78.4" transform="rotate(-90 95.6 78.4)">K</text>
<text x="103.7" y="78.4" transform="rotate(-90 103.7 78.4)">K</text>
<text x="111.8" y="78.4" transform="rotate(-90 111.8 78.4)">K</text>
<text x="95.6" y="86.1" transform="rotate(-90 95.6 86.1)">A</text>
<text x="103.7" y="86.1" transform="rotate(-90 103.7 86.1)">A</text>
<text x="111.8" y="86.1" transform="rotate(-90 111.8 86.1)">A</text>
<text x="187.9" y="87.7">PB05</text>
<text x="196.4" y="86.5">6</text>
<text x="144.4" y="100">10</text>
<text x="149.8" y="101.2">PB07</text>
<text x="187.9" y="101.2">PB30</text>
<text x="196.4" y="100">59</text>
<text x="144.6" y="102.7">11</text>
<text x="149.8" y="103.9">PB08</text>
<text x="187.9" y="103.9">PB31</text>
<text x="188.1" y="106.6">PA18</text>
<text x="196.4" y="105.4">37</text>
<text x="196.4" y="102.7">60</text>
<text x="196.4" y="113.6">29</text>
<text x="145.7" y="119">1</text>
<text x="188.1" y="114.7">PA12</text>
<text x="188.1" y="117.5">PA14</text>
<text x="196.4" y="119">30</text>
<text x="196.4" y="116.3">31</text>
<text x="149.8" y="120.1">PA00/XIN32</text>
<text x="187.9" y="122.9">PB04</text>
<text x="188.1" y="120.2">PA13</text>
<text x="196.4" y="121.7">5</text>
<text x="145.7" y="129.8">2</text>
<text x="149.8" y="131">PA01/XOUT32</text>
<text x="187.9" y="131">PB06</text>
<text x="188.1" y="128.3">PA15</text>
<text x="196.4" y="129.8">9</text>
<text x="196.4" y="127.1">32</text>
<text x="188.1" y="133.7">PA28</text>
<text x="196.4" y="132.5">53</text>
<text x="187.9" y="141.8">PB12</text>
<text x="196.4" y="140.6">25</text>
<text x="196.4" y="143.3">27</text>
<text x="187.9" y="147.2">PB13</text>
<text x="187.9" y="144.5">PB14</text>
<text x="187.9" y="149.9">PB15</text>
<text x="196.4" y="146">26</text>
<text x="196.4" y="148.7">28</text>
<text x="188.1" y="158">PA23</text>
<text x="188.1" y="160.7">PA22</text>
<text x="196.4" y="156.8">44</text>
<text x="196.4" y="159.5">43</text>
<text x="187.9" y="166.1">PB01</text>
<text x="196.4" y="164.9">62</text>
<text x="144.4" y="170.3">12</text>
<text x="149.8" y="171.5">PB09</text>
<text x="196.4" y="173">3</text>
<text x="188.1" y="174.2">PA02</text>
<text x="188.1" y="176.9">PA04</text>
<text x="188.1" y="179.6">PA05</text>
<text x="196.4" y="175.7">13</text>
<text x="196.4" y="178.4">14</text>
<text x="188.1" y="182.3">PA06</text>
<text x="188.1" y="185">PA07</text>
<text x="196.4" y="181.1">15</text>
<text x="196.4" y="183.8">16</text>
<text x="188.1" y="187.7">PA08</text>
<text x="188.1" y="190.4">PA09</text>
<text x="196.4" y="186.5">17</text>
<text x="196.4" y="189.2">18</text>
<text x="196.4" y="191.9">19</text>
<text x="300.3" y="186.5">1</text>
<text x="300.3" y="189.2">2</text>
<text x="300.3" y="191.9">3</text>
<text x="330.9" y="191.9">12</text>
<text x="330.9" y="189.2">13</text>
<text x="330.9" y="186.5">14</text>
<text x="188.1" y="193.1">PA10</text>
<text x="188.2" y="195.8">PA11</text>
<text x="196.4" y="194.6">20</text>
<text x="196.4" y="197.4">35</text>
<text x="300.3" y="194.6">4</text>
<text x="300.3" y="197.4">5</text>
<text x="330.9" y="197.4">10</text>
<text x="330.9" y="194.6">11</text>
<text x="188.1" y="204">PA19</text>
<text x="188.1" y="201.3">PA17</text>
<text x="188.1" y="198.5">PA16</text>
<text x="196.4" y="202.8">38</text>
<text x="196.4" y="200.1">36</text>
<text x="300.3" y="200.1">6</text>
<text x="300.3" y="202.8">7</text>
<text x="330.9" y="202.8">8</text>
<text x="330.9" y="200.1">9</text>
<text x="188.1" y="209.4">PA21</text>
<text x="188.1" y="206.7">PA20</text>
<text x="196.4" y="208.2">42</text>
<text x="196.4" y="205.5">41</text>
<text x="300.3" y="205.5">8</text>
<text x="300.3" y="208.2">9</text>
<text x="330.9" y="208.2">6</text>
<text x="330.9" y="205.5">7</text>
<text x="187.9" y="214.8">PB17</text>
<text x="187.9" y="212.1">PB16</text>
<text x="196.4" y="213.6">40</text>
<text x="196.4" y="210.9">39</text>
<text x="299.1" y="210.9">10</text>
<text x="299.2" y="213.6">11</text>
<text x="330.9" y="213.6">4</text>
<text x="330.9" y="210.9">5</text>
<text x="67.9" y="221.7">1</text>
<text x="79.5" y="221.7">2</text>
<text x="144.4" y="221.7">58</text>
<text x="187.9" y="217.5">PB02</text>
<text x="187.9" y="220.2">PB03</text>
<text x="196.4" y="221.7">23</text>
<text x="196.4" y="216.3">63</text>
<text x="196.4" y="219">64</text>
<text x="299.1" y="216.3">12</text>
<text x="299.1" y="219">13</text>
<text x="299.1" y="221.7">14</text>
<text x="330.9" y="221.7">1</text>
<text x="330.9" y="219">2</text>
<text x="330.9" y="216.3">3</text>
<text x="67.9" y="224.4">3</text>
<text x="67.9" y="227.1">5</text>
<text x="79.5" y="224.4">4</text>
<text x="79.5" y="227.1">6</text>
<text x="144.4" y="224.4">57</text>
<text x="149.8" y="225.6">PA30/SWCLK</text>
<text x="149.8" y="222.9">PA31/SWDIO</text>
<text x="187.9" y="222.9">PB10</text>
<text x="188.1" y="225.6">PB11</text>
<text x="196.4" y="224.4">24</text>
<text x="196.4" y="227.1">49</text>
<text x="67.9" y="229.8">7</text>
<text x="67.9" y="232.5">9</text>
<text x="79.5" y="229.8">8</text>
<text x="79.5" y="232.5">10</text>
<text x="144.4" y="232.5">52</text>
<text x="149.8" y="233.7">RESET</text>
<text x="187.9" y="228.3">PB22</text>
<text x="187.9" y="231">PB23</text>
<text x="188.1" y="233.7">PA03</text>
<text x="196.4" y="232.5">4</text>
<text x="196.4" y="229.8">50</text>
</g>
<g font-size="1.9" fill="#c90b0b">
<text x="10.8" y="16.9">THE INFORMATION CONTAINED IN THIS DRAWING IS THE SOLE PROPERTY OF THE AUTHOR.</text>
<text x="10.8" y="19.3">ANY REPRODUCTION IN PART OR WHOLE IS STRICTLY PROHIBITED WITHOUT WRITTEN PERMISSION</text>
<text x="104.5" y="19.3">.</text>
<text x="240.2" y="42.8">TP8</text>
<text x="80.4" y="56.1" transform="rotate(-90 80.4 56.1)">TP1</text>
<text x="83.1" y="56.1" transform="rotate(-90 83.1 56.1)">TP2</text>
<text x="85.8" y="56.1" transform="rotate(-90 85.8 56.1)">TP3</text>
<text x="267.2" y="64.4">TP9</text>
<text x="94.2" y="178.3">TP4</text>
<text x="107.4" y="215.6" transform="rotate(-90 107.4 215.6)">TP5</text>
<text x="110.1" y="215.6" transform="rotate(-90 110.1 215.6)">TP6</text>
<text x="112.8" y="215.6" transform="rotate(-90 112.8 215.6)">TP7</text>
<text x="394.5" y="255.8">C</text>
</g>
<g font-size="1.5" fill="#c90b0b">
<text x="357.2" y="255.8">INFORMATION AND SHOULD NOT BE USED</text>
<text x="357.8" y="254.2">THIS DRAWING CONTAINS PROPRIETARY</text>
<text x="359.9" y="257.5">WITHOUT WRITTEN PERMISSION.</text>
</g>
</svg>
